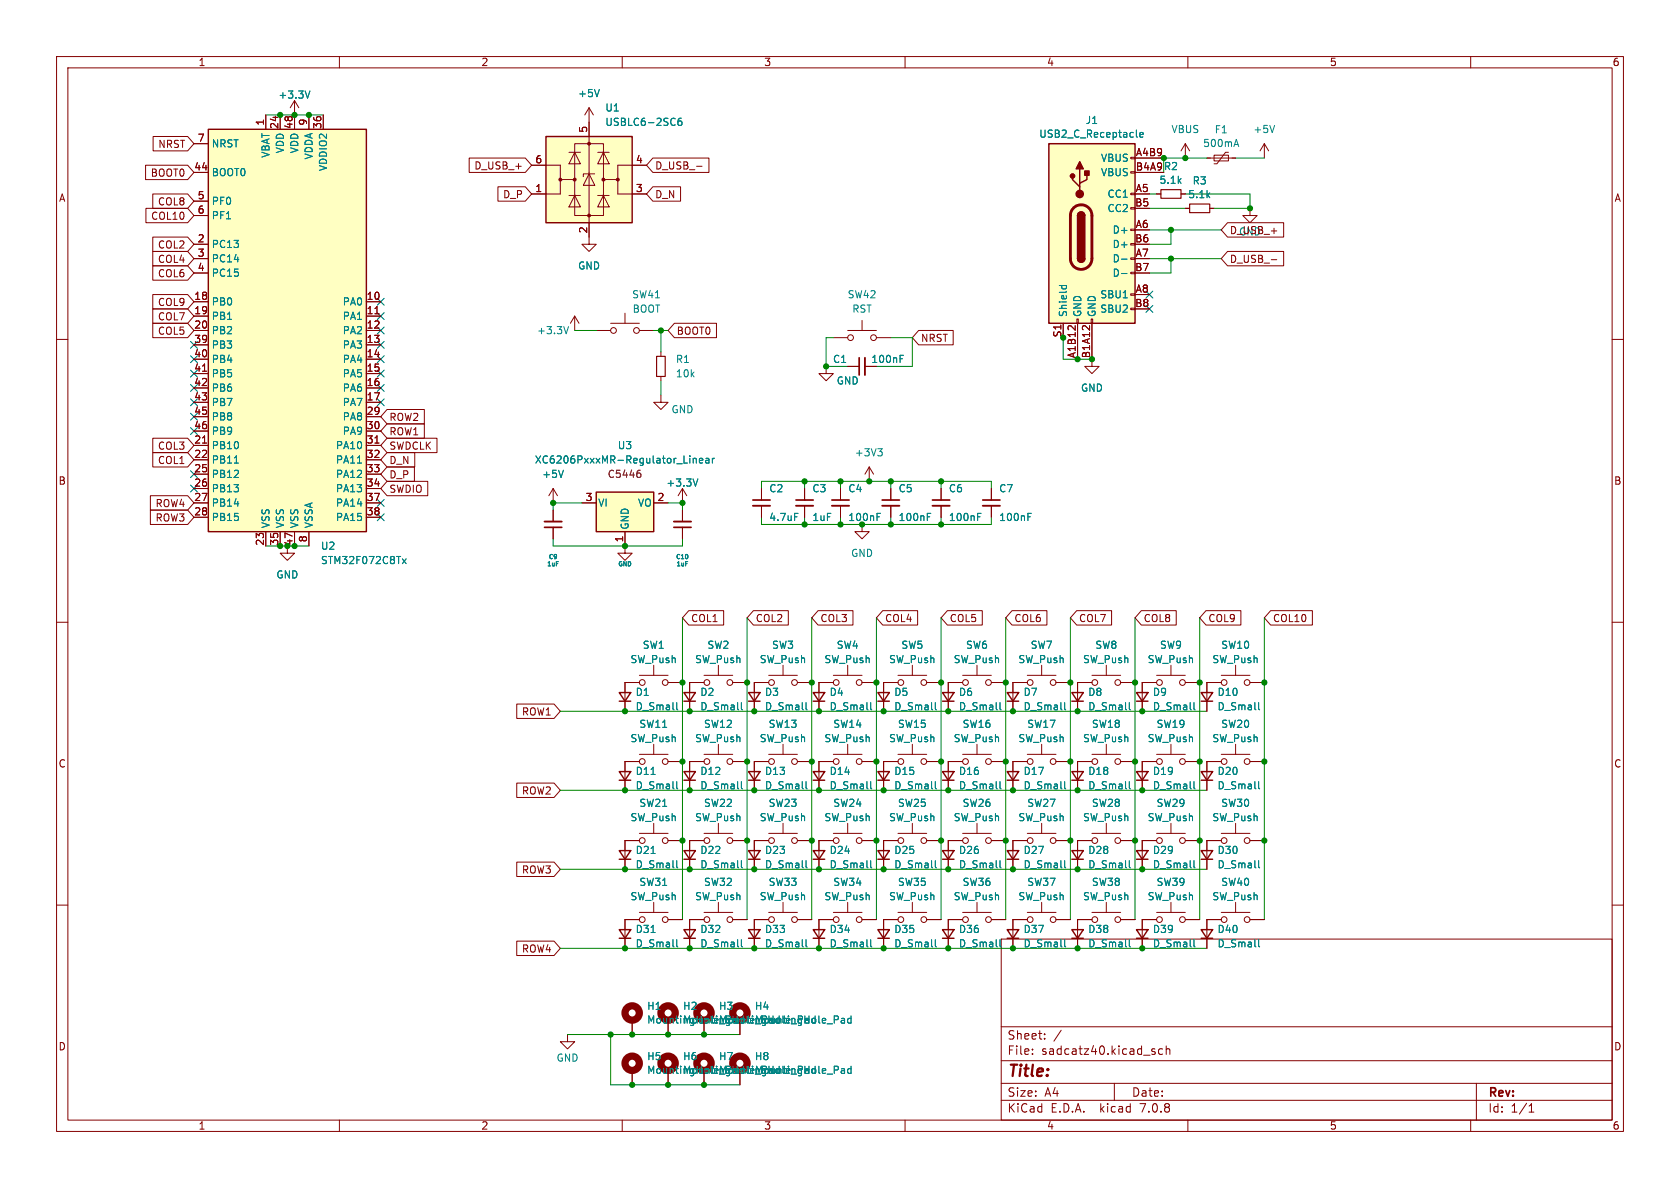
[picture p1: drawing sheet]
<svg xmlns="http://www.w3.org/2000/svg" width="297mm" height="210mm" viewBox="0 0 297 210" stroke-linecap="round" stroke-linejoin="round" font-family="sans-serif">
<g fill="none" stroke="#840000" stroke-width=".18">
<path d="M10 10h277v190h-277zM12 12h273v186h-273zM52.1 17.8l-.8 1.3M52.1 17.8v5.1M52.1 17.8l.7 1.3M60 10v2M104.1 19.1v24.1h1.3l-1.3 1.3-1.2-1.3h1.2M104.1 19.1l-.7 1.2M104.1 19.1l.8 1.2M110 10v2M160 10v2M210 10v2"/>
<path d="M260 10v2M25.7 29.2h7.5l1.1 1.3-1.1 1.3h-7.5zM25.8 36.8h7.4l1.1 1.3-1.1 1.3h-7.4zM27 34.3h6.2l1.1 1.3-1.1 1.2h-6.2zM27.1 24.1h6.1l1.1 1.3-1.1 1.3h-6.1zM34.3 30.5h2.5M34.3 35.6h2.5M34.3 38.1h2.5M34.3 25.4h2.5M47 20.3v2.6M49.5 20.3v2.6M54.6 20.3v2.6"/>
<path d="M57.1 20.3v2.6M82.9 27.9h10l1.1 1.3-1.1 1.3h-10zM88 33h4.9l1.1 1.3-1.1 1.3h-4.9zM94 29.2h5.1v2.6h2.5M99.1 31.8v2.5h-5.1M100.6 34.5h2M100.6 26.9h2M101.6 25.4h5.1v12.7h-5.1zM101.6 34.5l1 2.1h-2zM101.6 26.9l1 2.1h-2zM104.1 30.7l1.1 2.1h-2.1zM105.2 30.7h-2.1v.5"/>
<path d="M105.7 34.5h2M105.7 26.9h2M106.7 34.5l1 2.1h-2zM106.7 26.9l1 2.1h-2zM109.2 31.8v2.5h5.1M114.3 29.2h-5.1v2.6h-2.5M115.4 27.9h9.9v2.6h-9.9l-1.1-1.3zM115.4 33h4.9v2.6h-4.9l-1.1-1.3zM123.1 29.4h1M199.9 36.7h.8v.3h-.8zM199.9 34.2h.8v.2h-.8zM199.9 30.4h.8v.2h-.8z"/>
<path d="M199.9 27.8h.8v.3h-.8zM200.7 27.9h5M200.7 30.5h5M204.5 34.3h.7M208.8 34.3h.7M209.5 36.8h.8M209.5 25.4l-.7 1.3M209.5 25.4v2.5M209.5 25.4l.8 1.3M213.4 27.9h5M213.9 36.8h.7M214.6 27.4h2.6v1h-2.6z"/>
<path d="M217 39.4h9.9v2.5h-9.9l-1.1-1.3zM217.2 26.9h-.5l-1.6 2.1h-.5M221 36.8v1.3h1.2l-1.2 1.3-1.3-1.3h1.3M223.5 25.4l-.7 1.3M223.5 25.4v2.5M223.5 25.4l.8 1.3M10 60h2M27 52.1h6.2l1.1 1.2-1.1 1.3h-6.2zM27 41.9h6.2l1.1 1.3-1.1 1.3h-6.2zM27 47h6.2l1.1 1.3-1.1 1.2h-6.2zM27 44.4h6.2l1.1 1.3-1.1 1.3h-6.2zM27 54.6h6.2l1.1 1.3-1.1 1.3h-6.2z"/>
<path d="M27 57.1h6.2l1.1 1.3-1.1 1.3h-6.2zM34.3 58.4h2.5M34.3 53.3h2.5M34.3 55.9h2.5M34.3 43.2h2.5M34.3 45.7h2.5M34.3 48.3h2.5M64.8 58.4h2.5M64.8 53.3h2.5M64.8 55.9h2.5M66.3 55.5h.7M101.6 55.9l-.8 1.3"/>
<path d="M101.6 55.9v2.5M101.6 55.9l.8 1.3M105.4 58.4h2.5M107.9 57.2h5.1M110.5 55.4v1.8M113 58.4h2.6M119.2 57.1h7.5v2.6h-7.5l-1.1-1.3zM147.3 59.7h2.6M149.9 58.4h5M152.4 56.6v1.8M154.9 59.7h2.6M162.4 58.4h6.1v2.6h-6.1l-1.1-1.3z"/>
<path d="M188 57.2v2.5M188.9 57.6h.5M190.1 57.6v.8M190.4 56.4h.2v.8h-.2zM190.5 57.2v6.3M191.5 57.6h.4M192.6 57.6v.8M192.9 56.4h.3v.8h-.3zM193 57.2v7.6h1.3l-1.3 1.2-1.2-1.2h1.2M199.9 54.5h.8v.2h-.8zM199.9 51.9h.8v.3h-.8zM199.9 48.1h.8v.3h-.8z"/>
<path d="M199.9 45.6h.8v.2h-.8zM199.9 43.1h.8v.2h-.8zM199.9 40.5h.8v.3h-.8zM217 44.4h9.9v2.6h-9.9l-1.1-1.3zM224.7 45.9h1M285 60h2M27 77.5h6.2l1.1 1.2-1.1 1.3h-6.2zM34.3 61h2.5M34.3 63.5h2.5M34.3 66h2.5M34.3 68.6h2.5M34.3 71.1h2.5"/>
<path d="M34.3 78.7h2.5M34.3 73.7h2.5M34.3 76.2h2.5M35.8 78.3h.7M35.8 65.6h.7M64.8 61h2.5M64.8 63.5h2.5M64.8 66h2.5M64.8 68.6h2.5M64.8 71.1h2.5M64.8 78.7h2.5M64.8 73.7h2.5"/>
<path d="M64.8 76.2h2.5M66.3 78.3h.7M68.4 77.5h8.9v2.5h-8.9l-1.1-1.3zM68.4 74.9h6.6v2.6h-6.6l-1.1-1.3zM68.4 72.4h6.6v2.5h-6.6l-1.1-1.2zM116.8 69.9v1.2h1.3l-1.3 1.3-1.2-1.3h1.2M116.8 62.2v.8M116.8 66.5v.8M146 64.8v1.2h1.3l-1.3 1.3-1.2-1.3h1.2M149.9 64.8h2M152.9 64.8h2M26.6 87.6h6.6l1.1 1.3-1.1 1.3h-6.6z"/>
<path d="M26.6 90.2h6.6l1.1 1.2-1.1 1.3h-6.6zM27 80h6.2l1.1 1.3-1.1 1.3h-6.2zM34.3 88.9h2.5M34.3 81.3h2.5M34.3 83.8h2.5M34.3 86.4h2.5M34.3 91.4h2.5M47 94v2.5M49.5 94v2.5M50.8 96.5v1.3h1.3l-1.3 1.3-1.3-1.3h1.3M52.1 94v2.5M54.6 94v2.5"/>
<path d="M64.8 88.9h2.5M64.8 81.3h2.5M64.8 83.8h2.5M64.8 86.4h2.5M64.8 91.4h2.5M68.4 82.5h4.9v2.6h-4.9l-1.1-1.3zM68.4 80h4.9v2.6h-4.9l-1.1-1.3zM68.4 85.1h7.2v2.5h-7.2l-1.1-1.2zM97.8 86.4v2.5M97.8 90.2v2M97.8 93.2v2.1M97.8 86.4l-.8 1.2"/>
<path d="M97.8 86.4l.8 1.2M102.9 88.9h2.5M110.5 94v3.8h1.3l-1.3 1.3-1.3-1.3h1.3M115.6 88.9h2.5M120.6 86.4v2.5M120.6 90.2v2M120.6 93.2v2.1M120.6 86.4l-.7 1.2M120.6 86.4l.8 1.2M134.6 86.4v2M134.6 89.4v2M142.2 86.4v2"/>
<path d="M142.2 89.4v2M148.6 86.4v2M148.6 89.4v2M152.4 92.7v1.3h1.3l-1.3 1.3-1.3-1.3h1.3M153.7 82.6l-.8 1.2M153.7 82.6v2.5M153.7 82.6l.7 1.2M157.5 86.4v2M157.5 89.4v2M166.4 86.4v2M166.4 89.4v2M175.3 86.4v2"/>
<path d="M175.3 89.4v2M10 110h2M113 119.4h5.1M115.6 117.6v1.8M121.8 107.9h6.1v2.6h-6.1l-1.2-1.3zM124.5 119.4h5M127 117.6v1.8M133.2 107.9h6.2v2.6h-6.2l-1.1-1.3zM135.9 119.4h5.1M138.4 117.6v1.8M144.6 107.9h6.2v2.6h-6.2l-1.1-1.3zM147.3 119.4h5.1"/>
<path d="M149.9 117.6v1.8M156.1 107.9h6.1v2.6h-6.1l-1.2-1.3zM158.7 119.4h5.1M161.3 117.6v1.8M167.5 107.9h6.2v2.6h-6.2l-1.1-1.3zM170.2 119.4h5.1M172.7 117.6v1.8M178.9 107.9h6.2v2.6h-6.2l-1.1-1.3zM181.6 119.4h5.1M184.1 117.6v1.8M190.3 107.9h6.2v2.6h-6.2l-1.1-1.3zM193 119.4h5.1"/>
<path d="M195.6 117.6v1.8M201.8 107.9h6.1v2.6h-6.1l-1.1-1.3zM204.5 119.4h5M207 117.6v1.8M213.2 107.9h6.2v2.6h-6.2l-1.1-1.3zM215.9 119.4h5.1M218.4 117.6v1.8M224.6 107.9h7.4v2.6h-7.4l-1.1-1.3zM285 110h2M91.4 124.5h6.5l1.2 1.2-1.2 1.3h-6.5zM91.4 138.4h6.5l1.2 1.3-1.2 1.3h-6.5zM113 133.4h5.1"/>
<path d="M113 134.6h-2.5v5.1M113 120.7h-2.5v5M115.6 131.6v1.8M118.1 134.6h2.5M118.1 120.7h2.5M124.5 133.4h5M124.5 134.6h-2.6v5.1M124.5 120.7h-2.6v5M127 131.6v1.8M129.5 134.6h2.6M129.5 120.7h2.6M135.9 133.4h5.1"/>
<path d="M135.9 134.6h-2.6v5.1M135.9 120.7h-2.6v5M138.4 131.6v1.8M141 134.6h2.5M141 120.7h2.5M147.3 133.4h5.1M147.3 134.6h-2.5v5.1M147.3 120.7h-2.5v5M149.9 131.6v1.8M152.4 134.6h2.5M152.4 120.7h2.5M158.7 133.4h5.1"/>
<path d="M158.7 134.6h-2.5v5.1M158.7 120.7h-2.5v5M161.3 131.6v1.8M163.8 134.6h2.6M163.8 120.7h2.6M170.2 133.4h5.1M170.2 134.6h-2.6v5.1M170.2 120.7h-2.6v5M172.7 131.6v1.8M175.3 134.6h2.5M175.3 120.7h2.5M181.6 133.4h5.1"/>
<path d="M181.6 134.6h-2.5v5.1M181.6 120.7h-2.5v5M184.1 131.6v1.8M186.7 134.6h2.5M186.7 120.7h2.5M193 133.4h5.1M193 134.6h-2.5v5.1M193 120.7h-2.5v5M195.6 131.6v1.8M198.1 134.6h2.6M198.1 120.7h2.6M204.5 133.4h5"/>
<path d="M204.5 134.6h-2.6v5.1M204.5 120.7h-2.6v5M207 131.6v1.8M209.5 134.6h2.6M209.5 120.7h2.6M215.9 133.4h5.1M215.9 134.6h-2.5v5.1M215.9 120.7h-2.5v5M218.4 131.6v1.8M221 134.6h2.5M221 120.7h2.5M10 160h2"/>
<path d="M91.4 152.4h6.5l1.2 1.3-1.2 1.2h-6.5zM113 147.3h5.1M113 148.6h-2.5v5.1M115.6 145.5v1.8M115.6 159.5v1.8M118.1 148.6h2.5M124.5 147.3h5M124.5 148.6h-2.6v5.1M127 145.5v1.8M127 159.5v1.8M129.5 148.6h2.6M135.9 147.3h5.1"/>
<path d="M135.9 148.6h-2.6v5.1M138.4 145.5v1.8M138.4 159.5v1.8M141 148.6h2.5M147.3 147.3h5.1M147.3 148.6h-2.5v5.1M149.9 145.5v1.8M149.9 159.5v1.8M152.4 148.6h2.5M158.7 147.3h5.1M158.7 148.6h-2.5v5.1M161.3 145.5v1.8"/>
<path d="M161.3 159.5v1.8M163.8 148.6h2.6M170.2 147.3h5.1M170.2 148.6h-2.6v5.1M172.7 145.5v1.8M172.7 159.5v1.8M175.3 148.6h2.5M181.6 147.3h5.1M181.6 148.6h-2.5v5.1M184.1 145.5v1.8M184.1 159.5v1.8M186.7 148.6h2.5"/>
<path d="M193 147.3h5.1M193 148.6h-2.5v5.1M195.6 145.5v1.8M195.6 159.5v1.8M198.1 148.6h2.6M204.5 147.3h5M204.5 148.6h-2.6v5.1M207 145.5v1.8M207 159.5v1.8M209.5 148.6h2.6M215.9 147.3h5.1M215.9 148.6h-2.5v5.1"/>
<path d="M218.4 145.5v1.8M218.4 159.5v1.8M221 148.6h2.5M285 160h2M91.4 166.4h6.5l1.2 1.2-1.2 1.3h-6.5zM113 161.3h5.1M113 162.6h-2.5v5M118.1 162.6h2.5M124.5 161.3h5M124.5 162.6h-2.6v5M129.5 162.6h2.6M135.9 161.3h5.1"/>
<path d="M135.9 162.6h-2.6v5M141 162.6h2.5M147.3 162.6h-2.5v5M147.3 161.3h5.1M152.4 162.6h2.5M158.7 162.6h-2.5v5M158.7 161.3h5.1M163.8 162.6h2.6M170.2 162.6h-2.6v5M170.2 161.3h5.1M175.3 162.6h2.5M177 166h108v32h-108z"/>
<path d="M181.6 162.6h-2.5v5M181.6 161.3h5.1M186.7 162.6h2.5M193 161.3h5.1M193 162.6h-2.5v5M198.1 162.6h2.6M204.5 161.3h5M204.5 162.6h-2.6v5M209.5 162.6h2.6M215.9 161.3h5.1M215.9 162.6h-2.5v5M221 162.6h2.5"/>
<path d="M60 198v2M100.3 182.9v1.3h1.3l-1.3 1.2-1.2-1.2h1.2M110 198v2M111.8 180.3v2.6M111.8 189.2v2.6M118.1 180.3v2.6M118.1 189.2v2.6M124.5 180.3v2.6M124.5 189.2v2.6M130.8 180.3v2.6M130.8 189.2v2.6M160 198v2"/>
<path d="M177 194.5h108M177 191.5h108M177 187.5h108M177 181.5h108M182.5 186.3v.1M182.5 185.5v.1M184.7 183.6v.1M184.7 182.8v.1M187.6 182.1l-1.3 2M197 191.5v3M204 185.9l.2 .2-.2 .3M204 185.4l.2 .1"/>
<path d="M205.5 185.5l-.4-.1-.3 .3v.4l.2 .2h.5M206.2 185.5l.2-.1 .3 .1 .1 .9M206.2 184.9v1.5M210 198v2M260 198v2M261 191.5v6.5M270.3 196.6h.9M270.3 195.5l.4-.4v1.5"/>
<circle cx="108.5" cy="58.4" r=".51"/>
<circle cx="112.5" cy="58.4" r=".51"/>
<circle cx="150.4" cy="59.7" r=".51"/>
<circle cx="154.4" cy="59.7" r=".51"/>
<circle cx="113.5" cy="120.7" r=".51"/>
<circle cx="113.5" cy="134.6" r=".51"/>
<circle cx="117.6" cy="120.7" r=".51"/>
<circle cx="117.6" cy="134.6" r=".51"/>
<circle cx="125" cy="120.7" r=".51"/>
<circle cx="125" cy="134.6" r=".51"/>
<circle cx="129" cy="120.7" r=".51"/>
<circle cx="129" cy="134.6" r=".51"/>
<circle cx="136.4" cy="120.7" r=".51"/>
<circle cx="136.4" cy="134.6" r=".51"/>
<circle cx="140.5" cy="120.7" r=".51"/>
<circle cx="140.5" cy="134.6" r=".51"/>
<circle cx="147.8" cy="120.7" r=".51"/>
<circle cx="147.8" cy="134.6" r=".51"/>
<circle cx="151.9" cy="120.7" r=".51"/>
<circle cx="151.9" cy="134.6" r=".51"/>
<circle cx="159.3" cy="120.7" r=".51"/>
<circle cx="159.3" cy="134.6" r=".51"/>
<circle cx="163.3" cy="120.7" r=".51"/>
<circle cx="163.3" cy="134.6" r=".51"/>
<circle cx="170.7" cy="120.7" r=".51"/>
<circle cx="170.7" cy="134.6" r=".51"/>
<circle cx="174.8" cy="120.7" r=".51"/>
<circle cx="174.8" cy="134.6" r=".51"/>
<circle cx="182.1" cy="120.7" r=".51"/>
<circle cx="182.1" cy="134.6" r=".51"/>
<circle cx="186.2" cy="120.7" r=".51"/>
<circle cx="186.2" cy="134.6" r=".51"/>
<circle cx="193.5" cy="120.7" r=".51"/>
<circle cx="193.5" cy="134.6" r=".51"/>
<circle cx="197.6" cy="120.7" r=".51"/>
<circle cx="197.6" cy="134.6" r=".51"/>
<circle cx="205" cy="120.7" r=".51"/>
<circle cx="205" cy="134.6" r=".51"/>
<circle cx="209" cy="120.7" r=".51"/>
<circle cx="209" cy="134.6" r=".51"/>
<circle cx="216.4" cy="120.7" r=".51"/>
<circle cx="216.4" cy="134.6" r=".51"/>
<circle cx="220.5" cy="120.7" r=".51"/>
<circle cx="220.5" cy="134.6" r=".51"/>
<circle cx="113.5" cy="148.6" r=".51"/>
<circle cx="117.6" cy="148.6" r=".51"/>
<circle cx="125" cy="148.6" r=".51"/>
<circle cx="129" cy="148.6" r=".51"/>
<circle cx="136.4" cy="148.6" r=".51"/>
<circle cx="140.5" cy="148.6" r=".51"/>
<circle cx="147.8" cy="148.6" r=".51"/>
<circle cx="151.9" cy="148.6" r=".51"/>
<circle cx="159.3" cy="148.6" r=".51"/>
<circle cx="163.3" cy="148.6" r=".51"/>
<circle cx="170.7" cy="148.6" r=".51"/>
<circle cx="174.8" cy="148.6" r=".51"/>
<circle cx="182.1" cy="148.6" r=".51"/>
<circle cx="186.2" cy="148.6" r=".51"/>
<circle cx="193.5" cy="148.6" r=".51"/>
<circle cx="197.6" cy="148.6" r=".51"/>
<circle cx="205" cy="148.6" r=".51"/>
<circle cx="209" cy="148.6" r=".51"/>
<circle cx="216.4" cy="148.6" r=".51"/>
<circle cx="220.5" cy="148.6" r=".51"/>
<circle cx="113.5" cy="162.6" r=".51"/>
<circle cx="117.6" cy="162.6" r=".51"/>
<circle cx="125" cy="162.6" r=".51"/>
<circle cx="129" cy="162.6" r=".51"/>
<circle cx="136.4" cy="162.6" r=".51"/>
<circle cx="140.5" cy="162.6" r=".51"/>
<circle cx="147.8" cy="162.6" r=".51"/>
<circle cx="151.9" cy="162.6" r=".51"/>
<circle cx="159.3" cy="162.6" r=".51"/>
<circle cx="163.3" cy="162.6" r=".51"/>
<circle cx="170.7" cy="162.6" r=".51"/>
<circle cx="174.8" cy="162.6" r=".51"/>
<circle cx="182.1" cy="162.6" r=".51"/>
<circle cx="186.2" cy="162.6" r=".51"/>
<circle cx="193.5" cy="162.6" r=".51"/>
<circle cx="197.6" cy="162.6" r=".51"/>
<circle cx="205" cy="162.6" r=".51"/>
<circle cx="209" cy="162.6" r=".51"/>
<circle cx="216.4" cy="162.6" r=".51"/>
<circle cx="220.5" cy="162.6" r=".51"/>
</g>
<g fill="none" stroke="#840000" stroke-width=".25">
<path d="M36.8 22.9h28v71.1h-28zM96.5 24.1h15.3v15.3h-15.3zM185.4 25.4h15.3v31.8h-15.3zM189.6 31.1v.7l1.3 1.2v.7M190.5 38.1a.64 .64 0 0 1 .6-.6 .64 .64 0 0 1 .7 .6M190.9 29.8v2.6M192.2 30.5v1.3l-1.3 .6v.6M190.5 45.7a.64 .64 0 0 0 .6 .7 .64 .64 0 0 0 .7-.7M105.4 87h10.2v7h-10.2zM109.5 136.4h2l-1 1.5zM109.5 122.4h2l-1 1.6zM109.5 137.9h2"/>
<path d="M109.5 124h2M120.9 136.4h2l-1 1.5zM120.9 122.4h2l-1 1.6zM120.9 137.9h2M120.9 124h2M132.3 136.4h2.1l-1.1 1.5zM132.3 122.4h2.1l-1.1 1.6zM132.3 137.9h2.1M132.3 124h2.1M143.8 122.4h2l-1 1.6zM143.8 136.4h2l-1 1.5zM143.8 137.9h2"/>
<path d="M143.8 124h2M155.2 122.4h2l-1 1.6zM155.2 136.4h2l-1 1.5zM155.2 137.9h2M155.2 124h2M166.6 136.4h2.1l-1.1 1.5zM166.6 122.4h2.1l-1.1 1.6zM166.6 137.9h2.1M166.6 124h2.1M178.1 136.4h2l-1 1.5zM178.1 122.4h2l-1 1.6zM178.1 137.9h2"/>
<path d="M178.1 124h2M189.5 136.4h2l-1 1.5zM189.5 122.4h2l-1 1.6zM189.5 137.9h2M189.5 124h2M200.9 136.4h2l-1 1.5zM200.9 122.4h2l-1 1.6zM200.9 137.9h2M200.9 124h2M212.3 136.4h2.1l-1 1.5zM212.3 122.4h2.1l-1 1.6zM212.3 137.9h2.1"/>
<path d="M212.3 124h2.1M109.5 150.4h2l-1 1.5zM109.5 151.9h2M120.9 150.4h2l-1 1.5zM120.9 151.9h2M132.3 150.4h2.1l-1.1 1.5zM132.3 151.9h2.1M143.8 150.4h2l-1 1.5zM143.8 151.9h2M155.2 150.4h2l-1 1.5zM155.2 151.9h2M166.6 150.4h2.1l-1.1 1.5z"/>
<path d="M166.6 151.9h2.1M178.1 150.4h2l-1 1.5zM178.1 151.9h2M189.5 150.4h2l-1 1.5zM189.5 151.9h2M200.9 150.4h2l-1 1.5zM200.9 151.9h2M212.3 150.4h2.1l-1 1.5zM212.3 151.9h2.1M109.5 164.3h2l-1 1.6zM109.5 165.9h2M120.9 164.3h2l-1 1.6z"/>
<path d="M120.9 165.9h2M132.3 164.3h2.1l-1.1 1.6zM132.3 165.9h2.1M143.8 164.3h2l-1 1.6zM143.8 165.9h2M155.2 164.3h2l-1 1.6zM155.2 165.9h2M166.6 164.3h2.1l-1.1 1.6zM166.6 165.9h2.1M178.1 164.3h2l-1 1.6zM178.1 165.9h2M189.5 164.3h2l-1 1.6z"/>
<path d="M189.5 165.9h2M200.9 164.3h2l-1 1.6zM200.9 165.9h2M212.3 164.3h2.1l-1 1.6zM212.3 165.9h2.1"/>
</g>
<g fill="none" stroke="#008484" stroke-width=".18">
<path d="M54.8 16.1l-.4 1.3M106 15.8l-.5 1.3M120.4 20.9l-.3 .1a.85 .85 0 0 0 0 1.2l.4-.2 .1-.4-.3-.2h-.3l-.2 .2M200.9 23v1.1l.2 .2M201.5 23.8l.6-.1v-.2l-.4-.1-.2 .2 .1 .6h.5M218.3 25.5h.6M218.6 24.6l.4 1.3M225.3 22.2l-.4 1.2M100.5 57.7l-.4 1.3M187.3 50.5h1.2M187.8 50.5l-.1 .3M188.5 50.5v.3"/>
<path d="M198.3 45.8h.9M198.3 48.4h.9M155.2 79.3h.8l-.5 .5M155.7 79.8l.3 .2v.3l-.3 .3M159.1 63.4h.4M159.1 62.8h.6M41.4 81.9h.8M63.2 81.9h.7M71.1 98.8l.7 .8M71.8 98.8l-.7 .8M99.6 83.1l-.4 1.3M122.6 81v.9"/>
<path d="M122.6 81.1l.1-.1 .3 .1 .1 .8M123.4 84.7l-.5 1.2M123.6 81.4l.6-.1v-.2l-.4-.1-.2 .2 .1 .6h.5M124.8 81.1h.5v.8M125.3 81.3l-.4 .1-.2 .2 .2 .3 .4-.1M125.9 81v.9M126.3 81l-.4 .3M140.5 90.7h.6M155.1 90.7h.6M155.1 91.4h.4M163.9 90.7h.6M163.9 91.4h.5"/>
<path d="M172.8 90.7h.6M172.8 91.4h.5M181.7 90.7h.6M181.7 91.4h.4M115.1 136.9h.7M119.6 124.2v1.1l.2 .2M119.6 138.2v1.1l.2 .1M131.1 124.2v1.1l.1 .2M131.1 138.2v1.1l.1 .1M142.5 138.2v1.1l.2 .1M142.5 124.2v1.1l.2 .2M153.9 124.2v1.1l.2 .2"/>
<path d="M153.9 138.2v1.1l.2 .1M165.4 124.2v1.1l.1 .2M165.4 138.2v1.1l.1 .1M176.8 138.2v1.1l.2 .1M176.8 124.2v1.1l.2 .2M188.2 138.2v1.1l.2 .1M188.2 124.2v1.1l.2 .2M199.6 124.2v1.1l.2 .2M199.6 138.2v1.1l.2 .1M211.1 124.2v1.1l.2 .2M211.1 138.2v1.1l.2 .1M222.5 124.2v1.1l.2 .2"/>
<path d="M222.5 138.2v1.1l.2 .1M115.1 150.9h.7M119.6 152.1v1.1l.2 .2M131.1 152.1v1.1l.1 .2M142.5 152.1v1.1l.2 .2M153.9 152.1v1.1l.2 .2M165.4 152.1v1.1l.1 .2M176.8 152.1v1.1l.2 .2M188.2 152.1v1.1l.2 .2M199.6 152.1v1.1l.2 .2M211.1 152.1v1.1l.2 .2M222.5 152.1v1.1l.2 .2"/>
<path d="M115.1 164.8h.7M119.6 166.1v1.1l.2 .2M131.1 166.1v1.1l.1 .2M142.5 166.1v1.1l.2 .2M143 179.6v1.3M144.1 179.6v1.3M144.8 179.6v1.1l.2 .2M150.5 179.6v1.3M153.9 166.1v1.1l.2 .2M165.4 166.1v1.1l.1 .2M176.8 166.1v1.1l.2 .2M188.2 166.1v1.1l.2 .2"/>
<path d="M199.6 166.1v1.1l.2 .2M211.1 166.1v1.1l.2 .2M222.5 166.1v1.1l.2 .2M142.3 189.1h.7M142.3 180.2h.7M142.5 180l.4 .1 .1 .8M142.5 188.9l.4 .1 .1 .8M143 189.7l-.5 .1M143 189.2l-.5 .1M143 180.8l-.5 .1M143 180.3l-.5 .1M143 188.5v1.3"/>
<path d="M143.6 180.1l.1-.1 .5 .1v.5l-.1 .2-.4 .1-.1-.2zM143.6 189l.4-.1 .2 .1v.5l-.1 .2-.4 .1-.1-.2-.1-.5zM143.8 188.9l-.2 .2v.4l.2 .3M143.8 180l-.2 .3v.3l.2 .3M144.1 188.5v1.3M144.8 188.5v1.1l.2 .2M145.4 189.3l.6-.1-.1-.2-.3-.1-.2 .2v.6h.5M145.4 180.4l.6-.1-.1-.2-.3-.1-.2 .2v.6h.5M146.2 189.9h1M146.2 181h1M147.5 180.3l.6-.1 .1-.2v-.3l-.7-.1v1.3M147.5 189.1h.6l.1-.2v-.3l-.7-.1v1.3"/>
<path d="M148.8 189h.4l.1 .8M148.8 180.1h.4l.1 .8M149.3 189.2l-.4 .1-.2 .1 .2 .4 .4-.1M149.3 180.3l-.4 .1-.2 .2 .2 .3 .4-.1M150.5 189l-.4-.1-.3 .2 .2 .6h.5M150.5 180.1l-.4-.1-.3 .3 .2 .5h.5M150.5 188.5v1.3"/>
</g>
<path d="M205.2 33.5h3.6v1.6h-3.6zM210.3 36.1h3.6v1.5h-3.6zM116.1 63h1.5v3.5h-1.5z" fill="none" stroke="#840000" stroke-width=".2"/>
<g fill="#ffffc2" stroke="#ffffc2" stroke-width=".18">
<path d="M185.4 25.4h15.3v31.8h-15.3z"/>
<path d="M105.4 87h10.2v7h-10.2z"/>
<path d="M36.8 22.9h28v71.1h-28z"/>
<path d="M96.5 24.1h15.3v15.3h-15.3z"/>
</g>
<path d="M189.8 36.8a1.9 1.9 0 0 1 2.1-.5 1.9 1.9 0 0 1 1.1 1.8v7.6a1.91 1.91 0 0 1-1.9 1.9 1.91 1.91 0 0 1-1.9-1.9v-7.8l.2-.6z" fill="none" stroke="#840000" stroke-width=".51"/>
<g fill="#840000" stroke="#840000" stroke-width=".25">
<path d="M190.5 45.7h1.3a.64 .64 0 0 1-.7 .7 .64 .64 0 0 1-.6-.7z"/>
<path d="M190.5 38.1h1.3v7.6h-1.3z"/>
<path d="M190.7 37.7a.64 .64 0 0 1 .7-.2 .64 .64 0 0 1 .4 .6h-1.3z"/>
<path d="M191.8 30.2h.7v.8h-.7z"/>
<path d="M190.9 28.6l.6 1.2h-1.3z"/>
<circle cx="189.6" cy="31.1" r=".38"/>
<circle cx="190.9" cy="34.3" r=".63"/>
</g>
<path d="M152.9 63.2v3.1M96.3 92.2h3M119.1 92.2h3.1M133.1 89.4h3M140.7 89.4h3.1M147.1 89.4h3M156 89.4h3M164.8 89.4h3.1M173.7 89.4h3.1" fill="none" stroke="#840000" stroke-width=".33"/>
<path d="M151.9 63.2v3.1M96.3 93.2h3M119.1 93.2h3.1M133.1 88.4h3M140.7 88.4h3.1M147.1 88.4h3M156 88.4h3M164.8 88.4h3.1M173.7 88.4h3.1" fill="none" stroke="#840000" stroke-width=".3"/>
<g fill="none" stroke="#840000" stroke-width="1.3">
<circle cx="111.8" cy="179.1" r="1.27"/>
<circle cx="118.1" cy="179.1" r="1.27"/>
<circle cx="124.5" cy="179.1" r="1.27"/>
<circle cx="130.8" cy="179.1" r="1.27"/>
<circle cx="111.8" cy="188" r="1.27"/>
<circle cx="118.1" cy="188" r="1.27"/>
<circle cx="124.5" cy="188" r="1.27"/>
<circle cx="130.8" cy="188" r="1.27"/>
</g>
<path d="M113.1 83.6l.2 .3v.3l-.2 .2" fill="none" stroke="#840084" stroke-width=".18"/>
<g fill="#840000" stroke="#840000" stroke-width=".18">
<circle cx="99.1" cy="31.7" r=".25"/>
<circle cx="101.6" cy="31.7" r=".25"/>
<circle cx="104.1" cy="38.1" r=".25"/>
<circle cx="104.1" cy="25.4" r=".25"/>
<circle cx="106.7" cy="31.7" r=".25"/>
<circle cx="109.2" cy="31.7" r=".25"/>
</g>
<g fill="none" stroke="#008400" stroke-width=".18">
<path d="M47 20.3h10.1M203.2 34.3h1.3M203.2 36.8h6.3M209.5 34.3h11.5v2.5h-6.4M213.4 27.9h-7.7v2.6M218.4 27.9h5.1M101.6 58.4h3.8M115.6 58.4h2.5M116.8 58.4v3.8M147.3 59.7h-1.3v5.1h3.9M157.5 59.7h3.8v5.1h-6.4M188 59.7v3.8h5"/>
<path d="M203.2 45.7h12.7M203.2 40.6h12.7M207 40.6v2.6h-3.8M207 45.7v2.6h-3.8M116.8 67.3v2.6M47 96.5h3.8M52.1 96.5h2.5M97.8 95.3v1.2h22.8v-1.2M102.9 88.9h-5.1v1.3M118.1 88.9h2.5v1.3M134.6 86.4v-1.3h40.7v1.3M134.6 91.4v1.3h40.7v-1.3"/>
<path d="M142.2 85.1v1.3M142.2 91.4v1.3M148.6 85.1v1.3M148.6 91.4v1.3M157.5 85.1v1.3M157.5 91.4v1.3M166.4 85.1v1.3M166.4 91.4v1.3M120.6 109.2v53.4M132.1 109.2v53.4M143.5 109.2v53.4M154.9 109.2v53.4"/>
<path d="M166.4 109.2v53.4M177.8 109.2v53.4M189.2 109.2v53.4M200.7 109.2v53.4M212.1 109.2v53.4M223.5 109.2v53.4M99.1 139.7h114.3M99.1 125.7h114.3M99.1 153.7h114.3M99.1 167.6h114.3M100.3 182.9h30.5M107.9 182.9v8.9h22.9"/>
</g>
<g fill="none" stroke="#000084" stroke-width=".18">
<path d="M66.7 55.3l1.2 1.2M66.7 52.7l1.2 1.2M66.7 57.8l1.2 1.2M67.9 55.3l-1.2 1.2M67.9 52.7l-1.2 1.2M67.9 57.8l-1.2 1.2M202.6 54l1.2 1.2M202.6 51.5l1.2 1.2M203.8 54l-1.2 1.2M203.8 51.5l-1.2 1.2M33.7 75.6l1.2 1.2M33.7 73.1l1.2 1.2"/>
<path d="M33.7 68l1.2 1.2M33.7 70.5l1.2 1.2M33.7 65.4l1.2 1.2M33.7 62.9l1.2 1.2M33.7 60.4l1.2 1.2M34.9 75.6l-1.2 1.2M34.9 73.1l-1.2 1.2M34.9 68l-1.2 1.2M34.9 70.5l-1.2 1.2M34.9 65.4l-1.2 1.2M34.9 62.9l-1.2 1.2M34.9 60.4l-1.2 1.2"/>
<path d="M66.7 65.4l1.2 1.2M66.7 70.5l1.2 1.2M66.7 68l1.2 1.2M66.7 60.4l1.2 1.2M66.7 62.9l1.2 1.2M67.9 65.4l-1.2 1.2M67.9 70.5l-1.2 1.2M67.9 68l-1.2 1.2M67.9 60.4l-1.2 1.2M67.9 62.9l-1.2 1.2M33.7 85.8l1.2 1.2M33.7 83.2l1.2 1.2"/>
<path d="M34.9 85.8l-1.2 1.2M34.9 83.2l-1.2 1.2M66.7 88.3l1.2 1.2M66.7 90.8l1.2 1.2M67.9 88.3l-1.2 1.2M67.9 90.8l-1.2 1.2"/>
</g>
<g fill="#008400" stroke="#008400" stroke-width=".18">
<circle cx="107.9" cy="182.9" r=".46"/>
<circle cx="111.8" cy="182.9" r=".46"/>
<circle cx="144.8" cy="167.6" r=".46"/>
<circle cx="133.3" cy="167.6" r=".46"/>
<circle cx="144.8" cy="153.7" r=".46"/>
<circle cx="110.5" cy="167.6" r=".46"/>
<circle cx="110.5" cy="153.7" r=".46"/>
<circle cx="120.6" cy="134.6" r=".46"/>
<circle cx="120.6" cy="148.6" r=".46"/>
<circle cx="132.1" cy="134.6" r=".46"/>
<circle cx="121.9" cy="139.7" r=".46"/>
<circle cx="121.9" cy="125.7" r=".46"/>
<circle cx="110.5" cy="139.7" r=".46"/>
<circle cx="110.5" cy="125.7" r=".46"/>
<circle cx="133.3" cy="153.7" r=".46"/>
<circle cx="121.9" cy="153.7" r=".46"/>
<circle cx="133.3" cy="139.7" r=".46"/>
<circle cx="144.8" cy="139.7" r=".46"/>
<circle cx="143.5" cy="148.6" r=".46"/>
<circle cx="132.1" cy="148.6" r=".46"/>
<circle cx="118.1" cy="182.9" r=".46"/>
<circle cx="118.1" cy="191.8" r=".46"/>
<circle cx="111.8" cy="191.8" r=".46"/>
<circle cx="124.5" cy="191.8" r=".46"/>
<circle cx="124.5" cy="182.9" r=".46"/>
<circle cx="121.9" cy="167.6" r=".46"/>
<circle cx="157.5" cy="85.1" r=".46"/>
<circle cx="148.6" cy="85.1" r=".46"/>
<circle cx="146" cy="64.8" r=".46"/>
<circle cx="153.7" cy="85.1" r=".46"/>
<circle cx="166.4" cy="92.7" r=".46"/>
<circle cx="166.4" cy="85.1" r=".46"/>
<circle cx="142.2" cy="92.7" r=".46"/>
<circle cx="54.6" cy="20.3" r=".46"/>
<circle cx="49.5" cy="20.3" r=".46"/>
<circle cx="52.1" cy="20.3" r=".46"/>
<circle cx="133.3" cy="125.7" r=".46"/>
<circle cx="144.8" cy="125.7" r=".46"/>
<circle cx="143.5" cy="134.6" r=".46"/>
<circle cx="132.1" cy="120.7" r=".46"/>
<circle cx="97.8" cy="88.9" r=".46"/>
<circle cx="152.4" cy="92.7" r=".46"/>
<circle cx="142.2" cy="85.1" r=".46"/>
<circle cx="116.8" cy="58.4" r=".46"/>
<circle cx="110.5" cy="96.5" r=".46"/>
<circle cx="120.6" cy="120.7" r=".46"/>
<circle cx="120.6" cy="88.9" r=".46"/>
<circle cx="207" cy="45.7" r=".46"/>
<circle cx="209.5" cy="27.9" r=".46"/>
<circle cx="188" cy="59.7" r=".46"/>
<circle cx="193" cy="63.5" r=".46"/>
<circle cx="190.5" cy="63.5" r=".46"/>
<circle cx="207" cy="40.6" r=".46"/>
<circle cx="221" cy="36.8" r=".46"/>
<circle cx="205.7" cy="27.9" r=".46"/>
<circle cx="52.1" cy="96.5" r=".46"/>
<circle cx="49.5" cy="96.5" r=".46"/>
<circle cx="223.5" cy="134.6" r=".46"/>
<circle cx="212.1" cy="134.6" r=".46"/>
<circle cx="201.9" cy="139.7" r=".46"/>
<circle cx="200.7" cy="134.6" r=".46"/>
<circle cx="190.5" cy="139.7" r=".46"/>
<circle cx="189.2" cy="134.6" r=".46"/>
<circle cx="223.5" cy="148.6" r=".46"/>
<circle cx="212.1" cy="148.6" r=".46"/>
<circle cx="201.9" cy="125.7" r=".46"/>
<circle cx="200.7" cy="120.7" r=".46"/>
<circle cx="223.5" cy="120.7" r=".46"/>
<circle cx="212.1" cy="120.7" r=".46"/>
<circle cx="179.1" cy="167.6" r=".46"/>
<circle cx="190.5" cy="167.6" r=".46"/>
<circle cx="190.5" cy="153.7" r=".46"/>
<circle cx="167.6" cy="167.6" r=".46"/>
<circle cx="156.2" cy="167.6" r=".46"/>
<circle cx="179.1" cy="153.7" r=".46"/>
<circle cx="166.4" cy="148.6" r=".46"/>
<circle cx="167.6" cy="153.7" r=".46"/>
<circle cx="156.2" cy="153.7" r=".46"/>
<circle cx="148.6" cy="92.7" r=".46"/>
<circle cx="157.5" cy="92.7" r=".46"/>
<circle cx="156.2" cy="125.7" r=".46"/>
<circle cx="154.9" cy="120.7" r=".46"/>
<circle cx="143.5" cy="120.7" r=".46"/>
<circle cx="177.8" cy="148.6" r=".46"/>
<circle cx="177.8" cy="134.6" r=".46"/>
<circle cx="179.1" cy="139.7" r=".46"/>
<circle cx="189.2" cy="148.6" r=".46"/>
<circle cx="201.9" cy="167.6" r=".46"/>
<circle cx="201.9" cy="153.7" r=".46"/>
<circle cx="200.7" cy="148.6" r=".46"/>
<circle cx="179.1" cy="125.7" r=".46"/>
<circle cx="189.2" cy="120.7" r=".46"/>
<circle cx="190.5" cy="125.7" r=".46"/>
<circle cx="156.2" cy="139.7" r=".46"/>
<circle cx="154.9" cy="148.6" r=".46"/>
<circle cx="166.4" cy="134.6" r=".46"/>
<circle cx="154.9" cy="134.6" r=".46"/>
<circle cx="177.8" cy="120.7" r=".46"/>
<circle cx="166.4" cy="120.7" r=".46"/>
<circle cx="167.6" cy="125.7" r=".46"/>
<circle cx="167.6" cy="139.7" r=".46"/>
</g>
<text font-size="2.8" fill="#840000" x="178" y="190.9">Title:</text>
<g font-size="2.1" fill="#840000">
<text x="178" y="184">Sheet:</text>
<text x="178" y="186.7">File:</text>
<text x="184.1" y="186.7">sadcatz40.kicad_sch</text>
<text x="178" y="196.9">KiCad</text>
<text x="178" y="194.1">Size:</text>
<text x="184.7" y="194.1">A4</text>
<text x="185.7" y="196.9">E.D.A.</text>
<text x="194.6" y="196.9">kicad</text>
<text x="200" y="194.1">Date:</text>
<text x="201.8" y="196.9">7.0.8</text>
<text x="263" y="194.3">Rev:</text>
<text x="263" y="196.9">Id:</text>
<text x="267.1" y="196.9">1/1</text>
</g>
<g font-size="1.8" fill="#840000">
<text x="35" y="11.9">1</text>
<text x="85" y="11.9">2</text>
<text x="135" y="11.9">3</text>
<text x="185" y="11.9">4</text>
<text x="235" y="11.9">5</text>
<text x="285" y="11.9">6</text>
<text x="46.7" y="22.3" transform="rotate(-90 46.7 22.3)">1</text>
<text x="49.3" y="22.9" transform="rotate(-90 49.3 22.9)">24</text>
<text x="51.8" y="22.9" transform="rotate(-90 51.8 22.9)">48</text>
<text x="54.4" y="22.3" transform="rotate(-90 54.4 22.3)">9</text>
<text x="56.9" y="22.9" transform="rotate(-90 56.9 22.9)">36</text>
<text x="103.9" y="23.6" transform="rotate(-90 103.9 23.6)">5</text>
<text x="27.9" y="26.4">NRST</text>
<text x="34.9" y="25.1">7</text>
<text x="94.5" y="29">6</text>
<text x="112.3" y="29">4</text>
<text x="200.7" y="27.7">A4B9</text>
<text x="10.3" y="35.9">A</text>
<text x="26.5" y="31.4">BOOT0</text>
<text x="34.2" y="30.2">44</text>
<text x="34.9" y="35.3">5</text>
<text x="83.8" y="30.2">D_USB_+</text>
<text x="88.8" y="35.2">D_P</text>
<text x="94.5" y="34">1</text>
<text x="112.3" y="34">3</text>
<text x="115.7" y="30.2">D_USB_-</text>
<text x="115.7" y="35.2">D_N</text>
<text x="200.7" y="34">A5</text>
<text x="285.3" y="35.9">A</text>
<text x="26.6" y="39.1">COL10</text>
<text x="27.8" y="36.5">COL8</text>
<text x="34.9" y="37.8">6</text>
<text x="103.9" y="41.3" transform="rotate(-90 103.9 41.3)">2</text>
<text x="200.6" y="36.6">B5</text>
<text x="200.7" y="40.4">A6</text>
<text x="217.3" y="41.6">D_USB_+</text>
<text x="218.9" y="41.8">GND</text>
<text x="27.8" y="44.1">COL2</text>
<text x="27.8" y="46.7">COL4</text>
<text x="34.9" y="42.9">2</text>
<text x="34.9" y="45.5">3</text>
<text x="200.6" y="42.9">B6</text>
<text x="200.7" y="45.5">A7</text>
<text x="217.3" y="46.7">D_USB_-</text>
<text x="27.8" y="49.2">COL6</text>
<text x="34.2" y="53.1">18</text>
<text x="34.9" y="48">4</text>
<text x="64.7" y="53.1">10</text>
<text x="200.6" y="48">B7</text>
<text x="200.7" y="51.8">A8</text>
<text x="27.8" y="54.3">COL9</text>
<text x="27.8" y="56.8">COL7</text>
<text x="27.8" y="59.4">COL5</text>
<text x="34.2" y="55.6">19</text>
<text x="34.2" y="58.2">20</text>
<text x="64.7" y="55.6">11</text>
<text x="64.7" y="58.2">12</text>
<text x="119.5" y="59.4">BOOT0</text>
<text x="187.7" y="59.7" transform="rotate(-90 187.7 59.7)">S1</text>
<text x="200.6" y="54.4">B8</text>
<text x="34.2" y="60.7">39</text>
<text x="34.2" y="63.2">40</text>
<text x="34.2" y="65.8">41</text>
<text x="64.7" y="60.7">13</text>
<text x="64.7" y="63.2">14</text>
<text x="64.7" y="65.8">15</text>
<text x="162.7" y="60.6">NRST</text>
<text x="190.2" y="63.4" transform="rotate(-90 190.2 63.4)">A1B12</text>
<text x="192.8" y="63.4" transform="rotate(-90 192.8 63.4)">B1A12</text>
<text x="34.2" y="68.3">42</text>
<text x="34.2" y="70.9">43</text>
<text x="64.7" y="68.3">16</text>
<text x="64.7" y="70.9">17</text>
<text x="34.2" y="73.4">45</text>
<text x="34.2" y="75.9">46</text>
<text x="64.7" y="73.4">29</text>
<text x="64.7" y="75.9">30</text>
<text x="68.7" y="77.2">ROW1</text>
<text x="68.7" y="74.6">ROW2</text>
<text x="27.8" y="82.2">COL1</text>
<text x="27.8" y="79.7">COL3</text>
<text x="34.2" y="78.5">21</text>
<text x="34.2" y="81">22</text>
<text x="34.2" y="83.6">25</text>
<text x="64.7" y="78.5">31</text>
<text x="64.7" y="81">32</text>
<text x="64.7" y="83.6">33</text>
<text x="68.7" y="79.7">SWDCLK</text>
<text x="68.7" y="82.2">D_N</text>
<text x="10.3" y="85.9">B</text>
<text x="27.4" y="89.9">ROW4</text>
<text x="34.2" y="86.1">26</text>
<text x="34.2" y="88.6">27</text>
<text x="64.7" y="86.1">34</text>
<text x="64.7" y="88.6">37</text>
<text x="68.7" y="84.8">D_P</text>
<text x="68.7" y="87.3">SWDIO</text>
<text x="103.4" y="88.6">3</text>
<text x="116.1" y="88.6">2</text>
<text x="285.3" y="85.9">B</text>
<text x="27.4" y="92.4">ROW3</text>
<text x="34.2" y="91.2">28</text>
<text x="54.4" y="96" transform="rotate(-90 54.4 96)">8</text>
<text x="64.7" y="91.2">38</text>
<text x="110.2" y="96" transform="rotate(-90 110.2 96)">1</text>
<text x="46.7" y="96.6" transform="rotate(-90 46.7 96.6)">23</text>
<text x="49.3" y="96.6" transform="rotate(-90 49.3 96.6)">35</text>
<text x="122.1" y="110.2">COL1</text>
<text x="133.5" y="110.2">COL2</text>
<text x="144.9" y="110.2">COL3</text>
<text x="156.4" y="110.2">COL4</text>
<text x="167.8" y="110.2">COL5</text>
<text x="179.2" y="110.2">COL6</text>
<text x="190.7" y="110.2">COL7</text>
<text x="202.1" y="110.2">COL8</text>
<text x="213.5" y="110.2">COL9</text>
<text x="224.9" y="110.2">COL10</text>
<text x="92.2" y="126.7">ROW1</text>
<text x="10.3" y="135.9">C</text>
<text x="285.3" y="135.9">C</text>
<text x="92.2" y="140.7">ROW2</text>
<text x="92.2" y="154.6">ROW3</text>
<text x="92.2" y="168.6">ROW4</text>
<text x="10.3" y="185.9">D</text>
<text x="285.3" y="185.9">D</text>
<text x="35" y="199.9">1</text>
<text x="85" y="199.9">2</text>
<text x="135" y="199.9">3</text>
<text x="185" y="199.9">4</text>
<text x="235" y="199.9">5</text>
<text x="285" y="199.9">6</text>
</g>
<g font-size="1.8" fill="#008484">
<text x="49.1" y="17.6">+3.3V</text>
<text x="102.1" y="17.4">+5V</text>
<text x="106.9" y="19.9">U1</text>
<text x="106.9" y="22.5">USBLC6-2SC6</text>
<text x="191.8" y="22.1">J1</text>
<text x="207" y="23.7">VBUS</text>
<text x="214.6" y="23.8">F1</text>
<text x="221.5" y="23.7">+5V</text>
<text x="37.3" y="26.3">NRST</text>
<text x="47.9" y="28" transform="rotate(-90 47.9 28)">VBAT</text>
<text x="50.4" y="27.2" transform="rotate(-90 50.4 27.2)">VDD</text>
<text x="52.9" y="27.2" transform="rotate(-90 52.9 27.2)">VDD</text>
<text x="55.5" y="28.3" transform="rotate(-90 55.5 28.3)">VDDA</text>
<text x="183.6" y="24.5">USB2_C_Receptacle</text>
<text x="194.5" y="28.8">VBUS</text>
<text x="212.6" y="26.2">500mA</text>
<text x="37.3" y="31.3">BOOT0</text>
<text x="58" y="30.3" transform="rotate(-90 58 30.3)">VDDIO2</text>
<text x="194.5" y="31.3">VBUS</text>
<text x="195.7" y="35.2">CC1</text>
<text x="200.7" y="30.2">B4A9 R2</text>
<text x="204.9" y="32.7">5.1k</text>
<text x="210" y="35.2">5.1k</text>
<text x="210.7" y="32.8">R3</text>
<text x="37.3" y="36.4">PF0</text>
<text x="37.3" y="39">PF1</text>
<text x="195.7" y="37.7">CC2</text>
<text x="196.6" y="41.5">D+</text>
<text x="37.3" y="44">PC13</text>
<text x="37.3" y="46.6">PC14</text>
<text x="102.1" y="47.9">GND</text>
<text x="196.6" y="46.6">D-</text>
<text x="196.6" y="44">D+</text>
<text x="37.3" y="49.1">PC15</text>
<text x="111.7" y="52.9">SW41</text>
<text x="149.8" y="52.9">SW42</text>
<text x="194.4" y="52.9">SBU1</text>
<text x="196.6" y="49.1">D-</text>
<text x="37.3" y="54.2">PB0</text>
<text x="37.3" y="56.7">PB1</text>
<text x="37.3" y="59.3">PB2</text>
<text x="60.5" y="54.2">PA0</text>
<text x="60.5" y="56.7">PA1</text>
<text x="60.5" y="59.3">PA2</text>
<text x="94.8" y="59.3">+3.3V</text>
<text x="111.7" y="55.5">BOOT</text>
<text x="150.6" y="55.5">RST</text>
<text x="188.8" y="56.1" transform="rotate(-90 188.8 56.1)">Shield</text>
<text x="191.4" y="56.1" transform="rotate(-90 191.4 56.1)">GND</text>
<text x="193.9" y="56.1" transform="rotate(-90 193.9 56.1)">GND</text>
<text x="194.4" y="55.5">SBU2</text>
<text x="37.3" y="61.8">PB3</text>
<text x="37.3" y="64.4">PB4</text>
<text x="60.5" y="61.8">PA3</text>
<text x="60.5" y="64.4">PA4</text>
<text x="119.4" y="64.4">R1</text>
<text x="147.2" y="64.4">C1</text>
<text x="153.9" y="64.4">100nF</text>
<text x="37.3" y="66.9">PB5</text>
<text x="37.3" y="69.4">PB6</text>
<text x="37.3" y="72">PB7</text>
<text x="60.5" y="66.9">PA5</text>
<text x="60.5" y="69.4">PA6</text>
<text x="60.5" y="72">PA7</text>
<text x="119.4" y="66.9">10k</text>
<text x="147.8" y="68.2">GND</text>
<text x="191" y="69.4">GND</text>
<text x="37.3" y="74.5">PB8</text>
<text x="37.3" y="77.1">PB9</text>
<text x="60.5" y="74.5">PA8</text>
<text x="60.5" y="77.1">PA9</text>
<text x="118.6" y="73.3">GND</text>
<text x="37.3" y="79.6">PB10</text>
<text x="37.3" y="82.1">PB11</text>
<text x="59.3" y="79.6">PA10</text>
<text x="59.3" y="82.1">PA11</text>
<text x="109.1" y="79.6">U3</text>
<text x="151" y="80.9">+3V3</text>
<text x="37.3" y="84.7">PB12</text>
<text x="37.3" y="87.2">PB13</text>
<text x="37.3" y="89.8">PB14</text>
<text x="59.3" y="84.7">PA12</text>
<text x="59.3" y="87.2">PA13</text>
<text x="59.3" y="89.8">PA14</text>
<text x="95.8" y="84.7">+5V</text>
<text x="105.7" y="89.8">VI</text>
<text x="112.7" y="89.8">VO</text>
<text x="117.7" y="86.2">+3.3V</text>
<text x="135.9" y="87.2">C2</text>
<text x="143.5" y="87.2">C3</text>
<text x="149.9" y="87.2">C4</text>
<text x="158.8" y="87.2">C5</text>
<text x="167.6" y="87.2">C6</text>
<text x="176.5" y="87.2">C7</text>
<text x="37.3" y="92.3">PB15</text>
<text x="47.9" y="93.5" transform="rotate(-90 47.9 93.5)">VSS</text>
<text x="50.4" y="93.5" transform="rotate(-90 50.4 93.5)">VSS</text>
<text x="52.9" y="93.5" transform="rotate(-90 52.9 93.5)">VSS</text>
<text x="55.5" y="93.5" transform="rotate(-90 55.5 93.5)">VSSA</text>
<text x="59.3" y="92.3">PA15</text>
<text x="111.4" y="93.7" transform="rotate(-90 111.4 93.7)">GND</text>
<text x="135.9" y="92.3">4.7uF</text>
<text x="143.5" y="92.3">1uF</text>
<text x="149.9" y="92.3">100nF</text>
<text x="158.8" y="92.3">100nF</text>
<text x="167.6" y="92.3">100nF</text>
<text x="176.5" y="92.3">100nF</text>
<text x="56.6" y="97.4">U2</text>
<text x="56.6" y="99.9">STM32F072C8Tx</text>
<text x="150.4" y="98.7">GND</text>
<text x="48.8" y="102.5">GND</text>
<text x="111.4" y="117.4">SW_Push</text>
<text x="113.5" y="114.9">SW1</text>
<text x="122.8" y="117.4">SW_Push</text>
<text x="125" y="114.9">SW2</text>
<text x="134.2" y="117.4">SW_Push</text>
<text x="136.4" y="114.9">SW3</text>
<text x="145.6" y="117.4">SW_Push</text>
<text x="147.8" y="114.9">SW4</text>
<text x="157.1" y="117.4">SW_Push</text>
<text x="159.3" y="114.9">SW5</text>
<text x="168.5" y="117.4">SW_Push</text>
<text x="170.7" y="114.9">SW6</text>
<text x="179.9" y="117.4">SW_Push</text>
<text x="182.1" y="114.9">SW7</text>
<text x="191.4" y="117.4">SW_Push</text>
<text x="193.5" y="114.9">SW8</text>
<text x="202.8" y="117.4">SW_Push</text>
<text x="205" y="114.9">SW9</text>
<text x="214.2" y="117.4">SW_Push</text>
<text x="215.8" y="114.9">SW10</text>
<text x="112.3" y="123.2">D1</text>
<text x="112.3" y="125.8">D_Small</text>
<text x="123.7" y="123.2">D2</text>
<text x="123.7" y="125.8">D_Small</text>
<text x="135.1" y="123.2">D3</text>
<text x="135.1" y="125.8">D_Small</text>
<text x="146.6" y="123.2">D4</text>
<text x="146.6" y="125.8">D_Small</text>
<text x="158" y="123.2">D5</text>
<text x="158" y="125.8">D_Small</text>
<text x="169.4" y="123.2">D6</text>
<text x="169.4" y="125.8">D_Small</text>
<text x="180.9" y="123.2">D7</text>
<text x="180.9" y="125.8">D_Small</text>
<text x="192.3" y="123.2">D8</text>
<text x="192.3" y="125.8">D_Small</text>
<text x="203.7" y="123.2">D9</text>
<text x="203.7" y="125.8">D_Small</text>
<text x="215.1" y="123.2">D10</text>
<text x="215.1" y="125.8">D_Small</text>
<text x="111.4" y="131.4">SW_Push</text>
<text x="112.9" y="128.9">SW11</text>
<text x="122.8" y="131.4">SW_Push</text>
<text x="124.4" y="128.9">SW12</text>
<text x="134.2" y="131.4">SW_Push</text>
<text x="135.8" y="128.9">SW13</text>
<text x="145.6" y="131.4">SW_Push</text>
<text x="147.2" y="128.9">SW14</text>
<text x="157.1" y="131.4">SW_Push</text>
<text x="158.6" y="128.9">SW15</text>
<text x="168.5" y="131.4">SW_Push</text>
<text x="170.1" y="128.9">SW16</text>
<text x="179.9" y="131.4">SW_Push</text>
<text x="181.5" y="128.9">SW17</text>
<text x="191.4" y="131.4">SW_Push</text>
<text x="192.9" y="128.9">SW18</text>
<text x="202.8" y="131.4">SW_Push</text>
<text x="204.4" y="128.9">SW19</text>
<text x="214.2" y="131.4">SW_Push</text>
<text x="215.8" y="128.9">SW20</text>
<text x="112.3" y="137.2">D11</text>
<text x="123.7" y="137.2">D12</text>
<text x="135.1" y="137.2">D13</text>
<text x="146.6" y="137.2">D14</text>
<text x="158" y="137.2">D15</text>
<text x="169.4" y="137.2">D16</text>
<text x="180.9" y="137.2">D17</text>
<text x="192.3" y="137.2">D18</text>
<text x="203.7" y="137.2">D19</text>
<text x="215.1" y="137.2">D20</text>
<text x="112.3" y="139.7">D_Small</text>
<text x="112.9" y="142.8">SW21</text>
<text x="123.7" y="139.7">D_Small</text>
<text x="124.4" y="142.8">SW22</text>
<text x="135.1" y="139.7">D_Small</text>
<text x="135.8" y="142.8">SW23</text>
<text x="146.6" y="139.7">D_Small</text>
<text x="147.2" y="142.8">SW24</text>
<text x="158" y="139.7">D_Small</text>
<text x="158.6" y="142.8">SW25</text>
<text x="169.4" y="139.7">D_Small</text>
<text x="170.1" y="142.8">SW26</text>
<text x="180.9" y="139.7">D_Small</text>
<text x="181.5" y="142.8">SW27</text>
<text x="192.3" y="139.7">D_Small</text>
<text x="192.9" y="142.8">SW28</text>
<text x="203.7" y="139.7">D_Small</text>
<text x="204.4" y="142.8">SW29</text>
<text x="215.1" y="139.7">D_Small</text>
<text x="215.8" y="142.8">SW30</text>
<text x="111.4" y="145.4">SW_Push</text>
<text x="122.8" y="145.4">SW_Push</text>
<text x="134.2" y="145.4">SW_Push</text>
<text x="145.6" y="145.4">SW_Push</text>
<text x="157.1" y="145.4">SW_Push</text>
<text x="168.5" y="145.4">SW_Push</text>
<text x="179.9" y="145.4">SW_Push</text>
<text x="191.4" y="145.4">SW_Push</text>
<text x="202.8" y="145.4">SW_Push</text>
<text x="214.2" y="145.4">SW_Push</text>
<text x="112.3" y="151.2">D21</text>
<text x="112.3" y="153.7">D_Small</text>
<text x="123.7" y="151.2">D22</text>
<text x="123.7" y="153.7">D_Small</text>
<text x="135.1" y="151.2">D23</text>
<text x="135.1" y="153.7">D_Small</text>
<text x="146.6" y="151.2">D24</text>
<text x="146.6" y="153.7">D_Small</text>
<text x="158" y="151.2">D25</text>
<text x="158" y="153.7">D_Small</text>
<text x="169.4" y="151.2">D26</text>
<text x="169.4" y="153.7">D_Small</text>
<text x="180.9" y="151.2">D27</text>
<text x="180.9" y="153.7">D_Small</text>
<text x="192.3" y="151.2">D28</text>
<text x="192.3" y="153.7">D_Small</text>
<text x="203.7" y="151.2">D29</text>
<text x="203.7" y="153.7">D_Small</text>
<text x="215.1" y="151.2">D30</text>
<text x="215.1" y="153.7">D_Small</text>
<text x="111.4" y="159.3">SW_Push</text>
<text x="112.9" y="156.8">SW31</text>
<text x="122.8" y="159.3">SW_Push</text>
<text x="124.4" y="156.8">SW32</text>
<text x="134.2" y="159.3">SW_Push</text>
<text x="135.8" y="156.8">SW33</text>
<text x="145.6" y="159.3">SW_Push</text>
<text x="147.2" y="156.8">SW34</text>
<text x="157.1" y="159.3">SW_Push</text>
<text x="158.6" y="156.8">SW35</text>
<text x="168.5" y="159.3">SW_Push</text>
<text x="170.1" y="156.8">SW36</text>
<text x="179.9" y="159.3">SW_Push</text>
<text x="181.5" y="156.8">SW37</text>
<text x="191.4" y="159.3">SW_Push</text>
<text x="192.9" y="156.8">SW38</text>
<text x="202.8" y="159.3">SW_Push</text>
<text x="204.4" y="156.8">SW39</text>
<text x="214.2" y="159.3">SW_Push</text>
<text x="215.8" y="156.8">SW40</text>
<text x="112.3" y="165.1">D31</text>
<text x="112.3" y="167.7">D_Small</text>
<text x="123.7" y="165.1">D32</text>
<text x="123.7" y="167.7">D_Small</text>
<text x="135.1" y="165.1">D33</text>
<text x="135.1" y="167.7">D_Small</text>
<text x="146.6" y="165.1">D34</text>
<text x="146.6" y="167.7">D_Small</text>
<text x="158" y="165.1">D35</text>
<text x="158" y="167.7">D_Small</text>
<text x="169.4" y="165.1">D36</text>
<text x="169.4" y="167.7">D_Small</text>
<text x="180.9" y="165.1">D37</text>
<text x="180.9" y="167.7">D_Small</text>
<text x="192.3" y="165.1">D38</text>
<text x="192.3" y="167.7">D_Small</text>
<text x="203.7" y="165.1">D39</text>
<text x="203.7" y="167.7">D_Small</text>
<text x="215.1" y="165.1">D40</text>
<text x="215.1" y="167.7">D_Small</text>
<text x="114.3" y="178.7">H1</text>
<text x="120.7" y="178.7">H2</text>
<text x="127" y="178.7">H3</text>
<text x="133.4" y="178.7">H4</text>
<text x="114.3" y="181.1">MountingHole_Pad</text>
<text x="120.7" y="181.1">MountingHole_Pad</text>
<text x="127" y="181.1">MountingHole_Pad</text>
<text x="98.3" y="187.9">GND</text>
<text x="114.3" y="187.6">H5</text>
<text x="114.3" y="190">MountingHole_Pad</text>
<text x="120.7" y="187.6">H6</text>
<text x="127" y="187.6">H7</text>
<text x="127" y="190">MountingHole_Pad</text>
<text x="133.4" y="187.6">H8</text>
</g>
<g font-size="1.8" fill="#840084">
<text x="94.5" y="82.1">XC6206PxxxMR-Regulator_Linear</text>
<text x="107.3" y="84.7">C5446</text>
</g>
<text font-size="1.8" fill="#008400" x="51.8" y="96.6" transform="rotate(-90 51.8 96.6)">47</text>
<g font-size="1.1" fill="#008484">
<text x="96.6" y="100.3">1uF</text>
<text x="96.9" y="99">C9</text>
<text x="109.2" y="100.3">GND</text>
<text x="119.4" y="99">C10</text>
<text x="119.5" y="100.3">1uF</text>
</g>
</svg>
